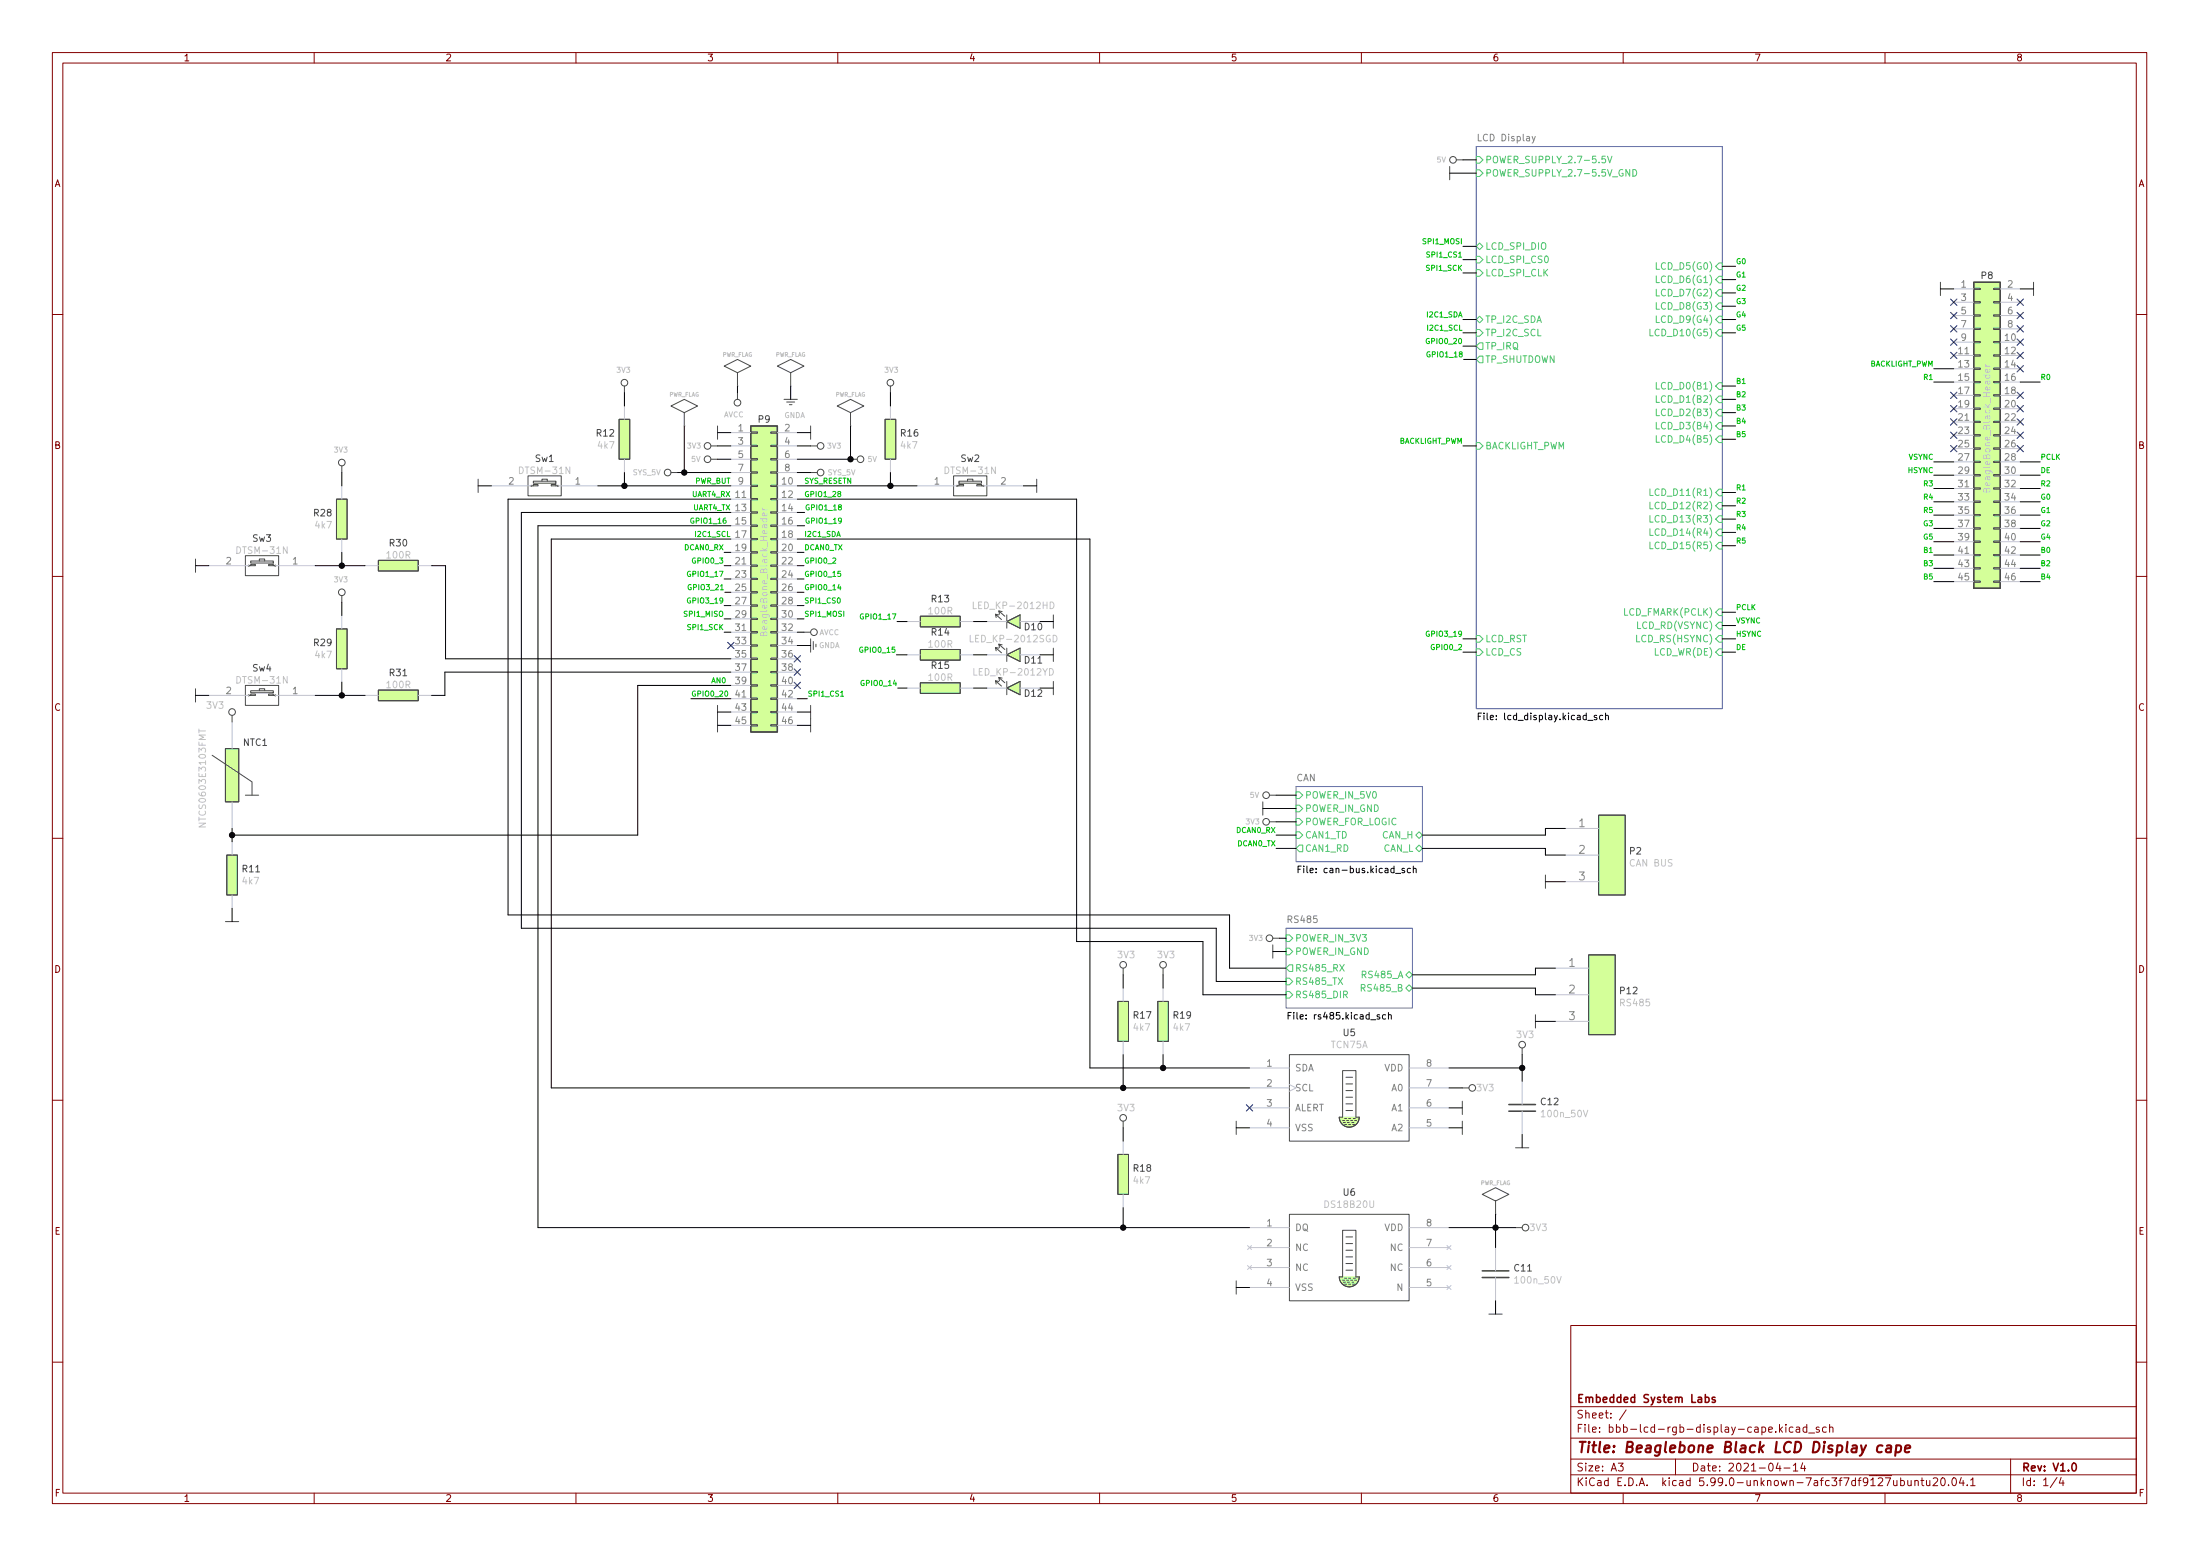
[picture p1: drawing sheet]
<svg xmlns="http://www.w3.org/2000/svg" width="420mm" height="297mm" viewBox="0 0 420 297" stroke-linecap="round" stroke-linejoin="round" font-family="sans-serif">
<g fill="none" stroke="#840000" stroke-width=".19">
<path d="M10 10h400v277h-400zM12 12h396v273h-396zM60 10v2M110 10v2M160 10v2M210 10v2M260 10v2M310 10v2M360 10v2M10 60h2M408 60h2M10 110h2"/>
<path d="M408 110h2M10 160h2M408 160h2M10 210h2M408 210h2M300 253h108v32h-108zM10 260h2M300 278.5h108M300 274.5h108M300 268.5h108M309.1 279.3h.9l-.5 .6 .4 .1v.7l-.2 .1-.6-.1M310.6 269.1l-1.3 2"/>
<path d="M320 278.5v3M339.1 273.3v.1M339.6 279.2l-.4 1.1h.9M339.9 271.9v1.5M339.9 279.8v1M340 272.8l.4 .6M340.4 272.4l-.5 .6M341.1 271.9v.2M341.1 272.4v1M342.4 272.5l-.4-.1-.3 .3 .2 .6h.5M342.5 279.7l.4-.4v1.5M343.1 272.5h.5l.1 .9"/>
<path d="M343.7 272.8h-.5a.29 .29 0 0 0-.2 .3 .29 .29 0 0 0 .2 .3l.5-.1M344.3 279.2l-.4 1.1h1M344.6 279.8v1M345.1 272.5l-.5-.1-.2 .3 .1 .6h.6M345.1 271.9v1.5M345.4 273.6h1.2M347.4 272.5l-.3-.1-.3 .2 .1 .2 .5 .2v.3h-.6M348.8 272.5l-.4-.1-.3 .3 .1 .6h.6M349.4 272.6l.2-.2 .4 .1 .1 .9M349.4 271.9v1.5M384 278.5v6.5M408 260h2"/>
<path d="M60 285v2M110 285v2M160 285v2M210 285v2M260 285v2M300 281.5h108M310 285v2M340.7 280.2h1.2M342.5 280.8h.9M360 285v2M364.4 282.6v.9l.4 .1 .2-.1M365 282.6v1"/>
<path d="M365.7 282.8l.2-.2 .4 .1 .1 .9M365.7 282.6v1M366.8 282.6h.6M367.1 282.1v1.3l.3 .2M367.9 282.6l.1 .9 .4 .1 .2-.1M368.6 282.6v1M369.2 282.3l.6-.2 .2 .2 .1 .2-1 1.1h1M370.9 282.2l.1-.1a.8 .8 0 0 1 .5 .8 .8 .8 0 0 1-.5 .7 1 1 0 0 1-.1-1.4zM372.1 283.5v.1M373 282.2l.1-.1a.8 .8 0 0 1 .6 .8 .8 .8 0 0 1-.6 .7 1 1 0 0 1-.1-1.4zM374.6 282l-.4 1.1h.9M374.9 282.6v1"/>
<path d="M375.7 283.5v.1M376.4 282.5l.4-.4v1.5M376.4 283.6h.8M392.9 282l-1.3 2M393.6 282l-.3 1.1h.9M394 282.6v1"/>
</g>
<path d="M325.7 266.8l.4-.1 .3 .3-.1 .6h-.6M327.5 266.8l-.3-.1-.2 .2v.2l.5 .2v.3h-.5M395.9 279.4l.1-.1a.8 .8 0 0 1 .6 .8 .8 .8 0 0 1-.6 .7 1 1 0 0 1-.1-1.4z" fill="none" stroke="#840000" stroke-width=".3"/>
<path d="M359.5 276a.66 .66 0 0 0-1 .3v.6l.1 .2h.8M360.4 276h.7v1.2M361.2 276.4l-.7 .1a.4 .4 0 0 0-.3 .3 .4 .4 0 0 0 .2 .4l.7-.1M362.2 276h.7l.2 .3-.1 .6a.66 .66 0 0 1-1 .2M362.2 275.9l-.3 2M363.8 276.6l1-.2-.1-.4-.5-.1-.3 .3-.1 .9h.8" fill="none" stroke="#840000" stroke-width=".4"/>
<g fill="#fff" stroke="#fff" stroke-width=".19">
<path d="M245.6 177.2h24.1v15.2h-24.1z"/>
<path d="M281.9 28h47v107.3h-47z"/>
<path d="M247.5 150.2h24.2v14.3h-24.2z"/>
</g>
<path d="M281.9 28h47v107.3h-47zM247.5 150.2h24.2v14.3h-24.2zM245.6 177.2h24.1v15.2h-24.1z" fill="none" stroke="#3d5bdf" stroke-width=".19"/>
<g fill="none" stroke="#000" stroke-width=".19">
<path d="M276.9 33.1h5M279.4 30.5h2.5M279.4 47h2.5M279.4 49.6h2.5M279.4 52.1h2.5M328.9 50.8h2.6M328.9 53.4h2.6M328.9 55.9h2.6M328.9 58.5h2.6M370.6 55.2h2.5M385.8 55.2h2.6M119.3 75v2.5"/>
<path d="M140.8 73.7v1.3M151 73.7v2.5M170.1 75v2.5M279.4 66.1h2.5M279.4 63.5h2.5M279.4 61h2.5M279.5 68.6h2.4M328.9 78.8h2.6M328.9 63.5h2.6M328.9 61h2.6M328.9 73.7h2.6M328.9 76.2h2.6"/>
<path d="M369.3 70.4h3.8M369.3 72.9h3.8M385.8 72.9h3.8M65.3 90.2v2.5M91.3 92.7h2.6M114.2 92.7h25.4M119.3 90.2v2.5M129.4 90.2h10.2M130.7 81.3v8.9M137 85.1h2.6M137 87.7h2.6M137 82.6h2.6"/>
<path d="M139.6 97.8h-40v79.4h132.7v10.2h13.3M139.6 95.3h-42.6v79.4h137.8v10.1h10.8M152.3 85.1h2.5M152.3 92.7h22.8M152.3 95.3h53.3v84.4h24.1v10.2h15.9M152.3 82.6h2.5M152.3 90.2h2.5M152.3 97.8h1.4M162.4 81.3v6.4h-10.1M170.1 90.2v2.5M195.5 92.7h2.5M279.4 85.1h2.5"/>
<path d="M328.9 83.9h2.6M328.9 94h2.6M328.9 96.6h2.6M328.9 81.3h2.6M328.9 99.1h2.6M369.3 98.3h3.8M369.3 88.2h3.8M369.3 90.7h3.8M369.3 93.3h3.8M369.3 95.8h3.8M385.8 98.3h3.8M385.8 88.2h3.8"/>
<path d="M385.8 90.7h3.8M385.8 93.3h3.8M385.8 95.8h3.8M37.3 108h2.6M60.2 108h9.5M65.3 105.4v2.6M65.3 115v2.5M82.4 108h2.7v17.8h54.5M138.3 108h1.3M138.3 118.1h1.3M138.3 115.6h1.3M138.3 105.4h1.3"/>
<path d="M138.3 110.5h1.3M138.4 113.1h1.2M139.6 102.9h-34.3v104.8h133.3M139.6 100.4h-36.9v134h135.9M152.3 108h1.2M152.3 102.9h55.9v101h30.4M152.3 113.1h1.2M152.3 118.1h1.2M152.3 115.6h1.2M152.3 100.4h1.4M152.3 105.4h1.2M152.3 110.5h1.2"/>
<path d="M171.3 118.7h1.9M185.9 118.7h2.6M198.6 118.7h2.6M328.9 104.2h2.6M328.9 116.9h2.6M328.9 119.4h2.6M328.9 101.6h2.6M369.3 111h3.8M369.3 100.9h3.8M369.3 106h3.8M369.3 103.4h3.8M369.3 108.5h3.8"/>
<path d="M385.8 111h3.8M385.8 100.9h3.8M385.8 106h3.8M385.8 103.4h3.8M385.8 108.5h3.8M37.3 132.8h2.6M60.2 132.8h9.5M65.3 130.2v2.6M132 133.4h7.6M137 135.9h2.6M137 138.5h2.6M138.3 120.7h1.3"/>
<path d="M139.6 128.3h-54.6v4.5h-2.6M139.6 130.8h-17.8v28.6h-77.5M152.3 133.4h1.9M152.3 135.9h2.5M152.3 120.7h1.2M152.3 123.2h2.5M152.3 138.5h2.5M171.2 125h2M171.4 131.4h1.8M185.9 131.4h2.6M185.9 125h2.6M198.6 131.4h2.6"/>
<path d="M198.6 125h2.6M279.4 122h2.5M279.4 124.5h2.5M282.3 136.7h.4M282.9 136.1h-.6v1.3M304.9 136.6h-.3l-.1 .1v.2l.4 .1v.3h-.4M306.1 136.6h-.4l-.2 .2 .1 .5h.5M306.6 136.7l.2-.1h.3l.1 .8M306.6 136.1v1.3M328.9 122h2.6M328.9 124.5h2.6M44.3 158.2v2.5"/>
<path d="M241.2 154.3h6.3M243.7 159.4h3.8M243.7 156.9h3.8M243.7 151.8h3.8M299 158.2h-3.9v1.2h-23.4M44.3 173.4v2.5M243.7 162h3.8M244.3 179.1h1.3M247.9 165.9h.4M248.5 165.3h-.6v1.3M268.2 165.8h-.3l-.2 .1 .1 .2 .4 .1v.3h-.5M269.4 165.8h-.4l-.2 .2 .1 .5h.5"/>
<path d="M269.9 165.9l.2-.1h.3l.1 .8M269.9 165.3v1.3M271.7 162h23.4v1.2h3.9M295.1 168.3h3.9M214.5 186.1v2.5M222.1 186.1v2.5M243.1 181.6h2.5M246 193.9h.4M246.6 193.3h-.6v1.2M264.6 193.8l-.3-.1-.3 .2 .1 .6h.5M265.2 193.8l.2-.1 .3 .1v.7M265.2 193.3v1.2"/>
<path d="M269.7 188.6h23.5v1.3h3.9M293.2 195h3.9M297.1 184.8h-3.9v1.3h-23.5M214.5 201.3v6.4M214.5 215.3v2.5M222.1 201.3v2.6M236.1 215.3h2.5M276.7 207.7h2.6M276.7 203.9h14M276.7 211.5h2.6M276.7 215.3h2.6M290.7 201.3v5.1"/>
<path d="M290.7 216.6v2.5M214.5 230.5v3.9M276.7 234.4h12.7M285.6 231.8v6.4M236.1 245.8h2.5M285.6 248.3v2.6"/>
</g>
<g fill="none" stroke="#48c16f" stroke-width=".19">
<path d="M281.9 32.4h.7l.6 .7-.6 .6h-.7zM281.9 29.9h.7l.6 .6-.6 .7h-.7zM306.6 29.8h-.6l-.1 .6 .2-.1 .4 .1 .1 .1v.5l-.2 .1-.5-.1M307 29.8l.4 1.3 .5-1.3M311.8 32.4a.64 .64 0 0 1 .8 .6 .64 .64 0 0 1-.8 .6zM281.9 47l.7-.6 .6 .6-.6 .7zM281.9 48.9h.7l.6 .7-.6 .6h-.7zM281.9 51.5h.7l.6 .6-.6 .6h-.7zM316.3 52.7v1.3h.6M316.3 50.1v1.3h.6M316.3 57.8v1.2h.6M316.3 55.2v1.3h.6"/>
<path d="M328.3 52.7h.6v1.3h-.6l-.6-.6zM328.3 50.2h.6v1.3h-.6l-.6-.7zM328.3 57.8h.6v1.3h-.6l-.6-.6zM328.3 55.3h.6v1.3h-.6l-.6-.7zM281.9 62.9h.7l.6 .6-.6 .7h-.7zM281.9 61l.7-.6 .6 .6-.6 .6zM282.6 68h.6v1.3h-.6l-.7-.7zM282.6 65.4h.6v1.3h-.6l-.7-.6zM315.1 62.8v1.3h.6M316.3 78.1v1.3h.6M316.3 75.5v1.3h.6M316.3 73v1.3h.6"/>
<path d="M316.3 60.3v1.3h.6M328.3 78.1h.6v1.3h-.6l-.6-.6zM328.3 75.6h.6v1.3h-.6l-.6-.7zM328.3 73.1h.6v1.2h-.6l-.6-.6zM328.3 60.4h.6v1.2h-.6l-.6-.6zM328.3 62.9h.6v1.3h-.6l-.6-.7zM281.9 84.5h.7l.6 .6-.6 .7h-.7zM315.1 98.4v1.3h.6M315.1 95.9v1.2h.6M315.1 93.3v1.3h.6M316.3 83.2v1.2h.6M316.3 80.6v1.3h.6"/>
<path d="M328.3 83.2h.6v1.3h-.6l-.6-.6zM328.3 80.7h.6v1.3h-.6l-.6-.7zM328.3 98.5h.6v1.2h-.6l-.6-.6zM328.3 95.9h.6v1.3h-.6l-.6-.6zM328.3 93.4h.6v1.3h-.6l-.6-.7zM315.1 100.9v1.3h.6M315.1 103.5v1.3h.6M328.3 101h.6v1.3h-.6l-.6-.7zM328.3 118.8h.6v1.3h-.6l-.6-.7zM328.3 103.5h.6v1.3h-.6l-.6-.6zM328.3 116.2h.6v1.3h-.6l-.6-.6zM281.9 121.3h.7l.6 .7-.6 .6h-.7z"/>
<path d="M281.9 123.9h.7l.6 .6-.6 .6h-.7zM328.3 123.9h.6v1.2h-.6l-.6-.6zM328.3 121.3h.6v1.3h-.6l-.6-.6zM247.5 153.7h.7l.6 .6-.6 .7h-.7zM247.5 151.2h.7l.6 .6-.6 .6h-.7zM247.5 158.8h.7l.6 .6-.6 .7h-.7zM247.5 156.2h.7l.6 .7-.6 .6h-.7zM270.4 159.4l.6-.6 .7 .6-.7 .7zM245.6 178.5h.7l.6 .6-.6 .6h-.7zM248.2 161.3h.6v1.3h-.6l-.7-.6zM270.4 162l.6-.7 .7 .7-.7 .6zM245.6 189.3h.7l.6 .6-.6 .6h-.7z"/>
<path d="M245.6 181h.7l.6 .6-.6 .7h-.7zM245.6 186.7h.7l.6 .7-.6 .6h-.7zM246.3 184.2h.6v1.3h-.6l-.7-.7zM255.9 184.1l.8 1.3M256.6 189.9l.6-.1 .1-.2v-.3l-.7-.1v1.3M256.7 184.1l-.8 1.3M256.9 189.9l.4 .6M268.5 186.1l.6-.6 .6 .6-.6 .6zM269.1 188l.6 .6-.6 .7-.6-.7z"/>
</g>
<path d="M293.2 26l-.4 1.2-.2 .1" fill="none" stroke="#848484" stroke-width=".19"/>
<g fill="none" stroke="#484848" stroke-width=".19">
<path d="M276.9 31.8v2.5M278.1 30.5h1.3M370.6 53.9v2.5M376.9 57.6h1.3v.2h-1.3zM376.9 55h1.3v.3h-1.3zM380.7 57.6h1.3v.2h-1.3zM380.7 55h1.3v.3h-1.3zM388.4 53.9v2.5M119.3 73.7v1.3M128.1 77.5l2.6-1.3 2.5 1.3-2.5 1.3zM130.7 78.8v2.5M138.3 69.9l2.5-1.3 2.6 1.3-2.6 1.3z"/>
<path d="M140.8 71.2v2.5M140.8 75v1.2M148.5 69.9l2.5-1.3 2.5 1.3-2.5 1.3zM149.7 76.2h2.6M150.2 76.7h1.6M150.7 77.3h.6M151 71.2v2.5M159.9 77.5l2.5-1.3 2.6 1.3-2.6 1.3zM162.4 78.8v2.5M170.1 73.7v1.3M376.9 77.9h1.3v.2h-1.3zM376.9 75.3h1.3v.3h-1.3z"/>
<path d="M376.9 72.8h1.3v.3h-1.3zM376.9 70.3h1.3v.2h-1.3zM376.9 67.7h1.3v.3h-1.3zM376.9 65.2h1.3v.2h-1.3zM376.9 62.6h1.3v.3h-1.3zM376.9 60.1h1.3v.3h-1.3zM380.7 77.9h1.3v.2h-1.3zM380.7 75.3h1.3v.3h-1.3zM380.7 72.8h1.3v.3h-1.3zM380.7 70.3h1.3v.2h-1.3zM380.7 67.7h1.3v.3h-1.3zM380.7 65.2h1.3v.2h-1.3z"/>
<path d="M380.7 62.6h1.3v.3h-1.3zM380.7 60.1h1.3v.3h-1.3zM64.3 95.3h2v7.6h-2zM65.3 88.9v1.3M91.3 91.5v2.5M100.8 90.8h6.4v3.9h-6.4zM101.5 92.7h1.2v-.2h-.8v.2M101.9 91.9h4.3v.3h-4.3zM103.5 91.9v-.4h1v.4M106.2 92.7v-.2h-.9v.2h1.3M118.2 80h2.1v7.7h-2.1zM128.1 90.2h1.3"/>
<path d="M135.8 85.1h1.2M135.8 87.7h1.2M137 81.3v2.6M143.4 97.7h1.3v.3h-1.3zM143.4 95.2h1.3v.2h-1.3zM143.4 92.6h1.3v.3h-1.3zM143.4 90.1h1.3v.2h-1.3zM143.4 87.5h1.3v.3h-1.3zM143.4 85h1.3v.3h-1.3zM143.4 82.5h1.3v.2h-1.3zM147.2 97.7h1.3v.3h-1.3zM147.2 95.2h1.3v.2h-1.3z"/>
<path d="M147.2 92.6h1.3v.3h-1.3zM147.2 90.1h1.3v.2h-1.3zM147.2 87.5h1.3v.3h-1.3zM147.2 85h1.3v.3h-1.3zM147.2 82.5h1.3v.2h-1.3zM154.8 81.3v2.6M154.8 85.1h1.3M154.8 90.2h1.3M162.4 87.7h1.3M169 80h2.1v7.7h-2.1zM182.1 90.8h6.4v3.9h-6.4zM182.8 92.7h1.2v-.2h-.9v.2"/>
<path d="M183.1 91.9h4.4v.3h-4.4zM184.8 91.9v-.4h1v.4M187.5 92.7v-.2h-.9v.2h1.2M198 91.5v2.5M376.9 98.2h1.3v.3h-1.3zM376.9 95.7h1.3v.2h-1.3zM376.9 93.1h1.3v.3h-1.3zM376.9 90.6h1.3v.2h-1.3zM376.9 88h1.3v.3h-1.3zM376.9 85.5h1.3v.3h-1.3zM376.9 83h1.3v.2h-1.3zM376.9 80.4h1.3v.3h-1.3z"/>
<path d="M380.7 98.2h1.3v.3h-1.3zM380.7 95.7h1.3v.2h-1.3zM380.7 93.1h1.3v.3h-1.3zM380.7 90.6h1.3v.2h-1.3zM380.7 88h1.3v.3h-1.3zM380.7 85.5h1.3v.3h-1.3zM380.7 83h1.3v.2h-1.3zM380.7 80.4h1.3v.3h-1.3zM37.3 106.7v2.6M46.9 106.1h6.3v3.8h-6.3zM47.5 108h1.3v-.3h-.9v.3M47.9 107.1h4.3v.4h-4.3z"/>
<path d="M49.5 107.1v-.4h1v.4M52.2 108v-.3h-.9v.3h1.3M65.3 113.7v1.3M72.3 107h7.6v2h-7.6zM143.4 118h1.3v.3h-1.3zM143.4 115.5h1.3v.2h-1.3zM143.4 112.9h1.3v.3h-1.3zM143.4 110.4h1.3v.3h-1.3zM143.4 107.9h1.3v.2h-1.3zM143.4 105.3h1.3v.3h-1.3zM143.4 102.8h1.3v.2h-1.3zM143.4 100.2h1.3v.3h-1.3z"/>
<path d="M147.2 118h1.3v.3h-1.3zM147.2 115.5h1.3v.2h-1.3zM147.2 112.9h1.3v.3h-1.3zM147.2 110.4h1.3v.3h-1.3zM147.2 107.9h1.3v.2h-1.3zM147.2 105.3h1.3v.3h-1.3zM147.2 102.8h1.3v.2h-1.3zM147.2 100.2h1.3v.3h-1.3zM175.8 117.6h7.6v2.1h-7.6zM190.1 117.3l.7 .1M190.2 117.9l-.1-.6 1.2 1M190.9 117.3l-.1-.7 1.1 1"/>
<path d="M192.3 118.7l2.5-1.3v2.5zM192.3 117.4v2.5M201.2 117.4v2.5M376.9 110.9h1.3v.3h-1.3zM376.9 108.4h1.3v.2h-1.3zM376.9 105.8h1.3v.3h-1.3zM376.9 103.3h1.3v.2h-1.3zM376.9 100.7h1.3v.3h-1.3zM380.7 110.9h1.3v.3h-1.3zM380.7 108.4h1.3v.2h-1.3zM380.7 105.8h1.3v.3h-1.3zM380.7 103.3h1.3v.2h-1.3z"/>
<path d="M380.7 100.7h1.3v.3h-1.3zM37.3 131.5v2.5M44.3 136.6v1.2M46.9 130.8h6.3v3.9h-6.3zM47.5 132.8h1.3v-.3h-.9v.3M47.9 131.9h4.3v.3h-4.3zM49.5 131.9v-.4h1v.4M52.2 132.8v-.3h-.9v.3h1.3M64.3 120.1h2v7.6h-2zM72.3 131.7h7.6v2.1h-7.6zM137 134.7v5M143.4 138.3h1.3v.3h-1.3z"/>
<path d="M143.4 135.8h1.3v.3h-1.3zM143.4 133.3h1.3v.2h-1.3zM143.4 130.7h1.3v.3h-1.3zM143.4 128.2h1.3v.2h-1.3zM143.4 125.6h1.3v.3h-1.3zM143.4 123.1h1.3v.3h-1.3zM143.4 120.6h1.3v.2h-1.3zM147.2 138.3h1.3v.3h-1.3zM147.2 135.8h1.3v.3h-1.3zM147.2 133.3h1.3v.2h-1.3zM147.2 130.7h1.3v.3h-1.3zM147.2 128.2h1.3v.2h-1.3z"/>
<path d="M147.2 125.6h1.3v.3h-1.3zM147.2 123.1h1.3v.3h-1.3zM147.2 120.6h1.3v.2h-1.3zM153.5 120.7h1.3M154.8 122v2.5M154.8 134.7v5M155.3 122.5v1.5M155.8 123v.5M175.8 124h7.6v2h-7.6zM175.8 130.3h7.6v2.1h-7.6zM190.1 123.6l.7 .1M190.1 130l.7 .1"/>
<path d="M190.2 124.2l-.1-.6 1.2 1M190.2 130.6l-.1-.6 1.2 1M190.9 123.6l-.1-.6 1.1 1M190.9 130l-.1-.7 1.1 1M192.3 125l2.5-1.3v2.6zM192.3 131.4l2.5-1.3v2.5zM192.3 123.7v2.6M192.3 130.1v2.5M201.2 123.7v2.6M201.2 130.1v2.5M40.5 144.2l7.6 5.1v2.5M43.1 142.9h2.5v10.2h-2.5z"/>
<path d="M46.9 151.8h2.5M241.2 153.1v2.5M242.4 151.8h1.3M242.4 156.9h1.3M305.3 155.6h5.1v15.3h-5.1zM43.1 175.9h2.5M43.3 163.2h2v7.7h-2zM243.1 179.1h1.2M295.1 167v2.6M213.5 191.2h2v7.6h-2zM214.5 184.8v1.3M221.1 191.2h2v7.6h-2z"/>
<path d="M222.1 184.8v1.3M243.1 180.4v2.5M293.2 193.7v2.6M303.4 182.3h5.1v15.2h-5.1zM214.5 214v1.3M236.1 214v2.6M246.3 201.3h22.8v16.5h-22.8zM256.4 204.4h2.6v8.9h.6a1.9 1.9 0 0 1-1.9 1.9 1.9 1.9 0 0 1-1.9-1.9h.6zM256.4 213.9h.4M256.5 214.3h.4M256.8 214.7h.4M256.8 213.5h.4"/>
<path d="M257 212h1.3M257 210.7h1.3M257 209.5h1.3M257 208.2h1.3M257 206.9h1.3M257 205.6h1.3M257.2 213.9h.4M257.3 214.3h.4M257.6 214.7h.3M257.6 213.5h.3M257.9 213.9h.4M258.2 214.3h.4"/>
<path d="M258.3 214.7h.4M258.4 213.5h.4M258.7 213.9h.4M279.3 207.7h1.2M279.3 210.2v2.6M279.3 214v2.6M289.4 219.1h2.6M290.7 200.1v1.2M213.5 220.4h2v7.6h-2zM246.3 231.8h22.8v16.5h-22.8zM256.4 234.9h2.6v8.8h.6a1.9 1.9 0 0 1-1.9 2 1.9 1.9 0 0 1-1.9-2h.6zM257 239.9h1.3"/>
<path d="M257 238.7h1.3M257 237.4h1.3M257 236.1h1.3M283.1 228l2.5-1.3 2.6 1.3-2.6 1.3zM285.6 229.3v2.5M289.4 234.4h1.3M236.1 244.5v2.6M256.4 244.4h.4M256.5 244.8h.4M256.8 245.1h.4M256.8 244h.4M257 242.5h1.3"/>
<path d="M257 241.2h1.3M257.2 244.4h.4M257.3 244.8h.4M257.6 245.1h.3M257.6 244h.3M257.9 244.4h.4M258.2 244.8h.4M258.3 245.1h.4M258.4 244h.4M258.7 244.4h.4M284.4 250.9h2.5"/>
<circle cx="277.5" cy="30.5" r=".63"/>
<circle cx="119.3" cy="73.1" r=".63"/>
<circle cx="140.8" cy="76.9" r=".63"/>
<circle cx="170.1" cy="73.1" r=".63"/>
<circle cx="65.3" cy="88.3" r=".63"/>
<circle cx="101.5" cy="92.7" r=".1"/>
<circle cx="106.6" cy="92.7" r=".1"/>
<circle cx="127.5" cy="90.2" r=".63"/>
<circle cx="135.1" cy="85.1" r=".63"/>
<circle cx="135.1" cy="87.7" r=".63"/>
<circle cx="156.7" cy="90.2" r=".63"/>
<circle cx="156.7" cy="85.1" r=".63"/>
<circle cx="164.3" cy="87.7" r=".63"/>
<circle cx="182.8" cy="92.7" r=".1"/>
<circle cx="187.8" cy="92.7" r=".1"/>
<circle cx="47.5" cy="108" r=".1"/>
<circle cx="52.6" cy="108" r=".1"/>
<circle cx="65.3" cy="113.1" r=".63"/>
<circle cx="44.3" cy="135.9" r=".63"/>
<circle cx="47.5" cy="132.8" r=".1"/>
<circle cx="52.6" cy="132.8" r=".1"/>
<circle cx="155.4" cy="120.7" r=".63"/>
<circle cx="241.8" cy="156.9" r=".63"/>
<circle cx="241.8" cy="151.8" r=".63"/>
<circle cx="242.4" cy="179.1" r=".63"/>
<circle cx="214.5" cy="184.2" r=".63"/>
<circle cx="222.1" cy="184.2" r=".63"/>
<circle cx="290.7" cy="199.4" r=".63"/>
<circle cx="214.5" cy="213.4" r=".63"/>
<circle cx="281.2" cy="207.7" r=".63"/>
<circle cx="291.3" cy="234.4" r=".63"/>
</g>
<g fill="none" stroke="#babcdd" stroke-width=".19">
<path d="M373.1 55.2h3.8M373.1 57.7h3.8M382 55.2h3.8M382 57.7h3.8M119.3 77.5v2.5M140.8 73.7h.1M151 73.7h.1M170.1 77.5v2.5M373.1 65.3h3.8M373.1 67.9h3.8M373.1 70.4h3.8M373.1 72.9h3.8"/>
<path d="M373.1 75.5h3.8M373.1 78h3.8M373.1 60.2h3.8M373.1 62.8h3.8M382 65.3h3.8M382 67.9h3.8M382 70.4h3.8M382 72.9h3.8M382 75.5h3.8M382 78h3.8M382 60.2h3.8M382 62.8h3.8"/>
<path d="M65.3 92.7v2.6M93.9 92.7h7.6M106.6 92.7h7.6M119.3 87.7v2.5M130.7 81.3h.1M139.6 92.7h3.8M139.6 82.6h3.8M139.6 95.3h3.8M139.6 97.8h3.8M139.6 85.1h3.8M139.6 87.7h3.8M139.6 90.2h3.8"/>
<path d="M148.5 92.7h3.8M148.5 82.6h3.8M148.5 95.3h3.8M148.5 97.8h3.8M148.5 85.1h3.8M148.5 87.7h3.8M148.5 90.2h3.8M162.4 81.3h.1M170.1 87.7v2.5M175.1 92.7h7.7M187.8 92.7h7.7M373.1 80.6h3.8"/>
<path d="M373.1 83.1h3.8M373.1 85.6h3.8M373.1 88.2h3.8M373.1 90.7h3.8M373.1 93.3h3.8M373.1 95.8h3.8M373.1 98.3h3.8M382 80.6h3.8M382 83.1h3.8M382 85.6h3.8M382 88.2h3.8M382 90.7h3.8"/>
<path d="M382 93.3h3.8M382 95.8h3.8M382 98.3h3.8M39.9 108h7.6M52.6 108h7.6M65.3 102.9v2.5M65.3 117.5v2.6M69.7 108h2.6M79.9 108h2.5M139.6 100.4h3.8M139.6 102.9h3.8M139.6 105.4h3.8"/>
<path d="M139.6 108h3.8M139.6 110.5h3.8M139.6 113.1h3.8M139.6 115.6h3.8M139.6 118.1h3.8M148.5 100.4h3.8M148.5 102.9h3.8M148.5 105.4h3.8M148.5 108h3.8M148.5 110.5h3.8M148.5 113.1h3.8M148.5 115.6h3.8"/>
<path d="M148.5 118.1h3.8M173.2 118.7h2.6M183.4 118.7h2.5M188.5 118.7h3.8M194.8 118.7h3.8M373.1 100.9h3.8M373.1 103.4h3.8M373.1 106h3.8M373.1 108.5h3.8M373.1 111h3.8M382 100.9h3.8M382 103.4h3.8"/>
<path d="M382 106h3.8M382 108.5h3.8M382 111h3.8M39.9 132.8h7.6M44.3 137.8v5.1M52.6 132.8h7.6M65.3 127.7v2.5M69.7 132.8h2.6M79.9 132.8h2.5M139.6 120.7h3.8M139.6 123.2h3.8M139.6 125.8h3.8"/>
<path d="M139.6 128.3h3.8M139.6 130.8h3.8M139.6 133.4h3.8M139.6 135.9h3.8M139.6 138.5h3.8M148.5 120.7h3.8M148.5 123.2h3.8M148.5 125.8h3.8M148.5 128.3h3.8M148.5 130.8h3.8M148.5 133.4h3.8M148.5 135.9h3.8"/>
<path d="M148.5 138.5h3.8M173.2 125h2.6M173.2 131.4h2.6M183.4 125h2.5M183.4 131.4h2.5M188.5 125h3.8M188.5 131.4h3.8M194.8 125h3.8M194.8 131.4h3.8M44.3 153.1v5.1M299 158.2h6.3M44.3 160.7v2.5"/>
<path d="M44.3 170.9v2.5M299 163.2h6.3M299 168.3h6.3M214.5 188.6v2.6M214.5 198.8v2.5M222.1 188.6v2.6M222.1 198.8v2.5M297.1 184.8h6.3M297.1 189.9h6.3M297.1 195h6.3M214.5 217.8v2.6M238.6 203.9h7.7"/>
<path d="M238.6 207.7h7.7M238.6 211.5h7.7M238.6 215.3h7.7M246.3 207l1.2 .7-1.2 .6M269.1 203.9h7.6M269.1 207.7h7.6M269.1 211.5h7.6M269.1 215.3h7.6M290.7 206.4v4.5M290.7 212.1v4.5M214.5 228v2.5M238.3 237.8l.7 .7"/>
<path d="M238.6 234.4h7.7M238.6 238.2h7.7M239 237.8l-.7 .7M269.1 234.4h7.6M269.1 238.2h7.6M276.4 237.8l.7 .7M277.1 237.8l-.7 .7M285.6 231.8h.1M285.6 238.2v4.4M238.3 241.6l.7 .8M238.6 242h7.7M238.6 245.8h7.7"/>
<path d="M239 241.6l-.7 .8M269.1 242h7.6M269.1 245.8h7.6M276.4 245.4l.7 .8M276.4 241.6l.7 .8M277.1 245.4l-.7 .8M277.1 241.6l-.7 .8M285.6 243.9v4.4"/>
</g>
<g fill="#d4ff99" stroke="#d4ff99" stroke-width=".19">
<path d="M143.4 81.3h5.1v58.4h-5.1z"/>
<path d="M213.5 220.4h2v7.6h-2z"/>
<path d="M213.5 191.2h2v7.6h-2z"/>
<path d="M192.3 125l2.5-1.3v2.6z"/>
<path d="M192.3 131.4l2.5-1.3v2.5z"/>
<path d="M169 80h2.1v7.7h-2.1z"/>
<path d="M118.2 80h2.1v7.7h-2.1z"/>
<path d="M255.8 213.3h1.9v1.9a1.91 1.91 0 0 1-1.9-1.9z"/>
<path d="M257.7 213.3h1.9a1.91 1.91 0 0 1-1.9 1.9z"/>
<path d="M305.3 155.6h5.1v15.3h-5.1z"/>
<path d="M376.9 53.9h5.1v58.4h-5.1z"/>
<path d="M303.4 182.3h5.1v15.2h-5.1z"/>
<path d="M255.8 243.7h1.9v2a1.91 1.91 0 0 1-1.9-2z"/>
<path d="M257.7 243.7h1.9a1.91 1.91 0 0 1-1.9 2z"/>
<path d="M175.8 124h7.6v2h-7.6z"/>
<path d="M192.3 118.7l2.5-1.3v2.5z"/>
<path d="M175.8 117.6h7.6v2.1h-7.6z"/>
<path d="M221.1 191.2h2v7.6h-2z"/>
<path d="M175.8 130.3h7.6v2.1h-7.6z"/>
<path d="M64.3 120.1h2v7.6h-2z"/>
<path d="M72.3 107h7.6v2h-7.6z"/>
<path d="M43.1 142.9h2.5v10.2h-2.5z"/>
<path d="M72.3 131.7h7.6v2.1h-7.6z"/>
<path d="M43.3 163.2h2v7.7h-2z"/>
<path d="M64.3 95.3h2v7.6h-2z"/>
</g>
<path d="M376.9 53.9h5.1v58.4h-5.1zM143.4 81.3h5.1v58.4h-5.1z" fill="none" stroke="#484848" stroke-width=".25"/>
<g fill="none" stroke="#c2c2c2" stroke-width=".19">
<path d="M379.2 69.5l.2 .4M379.2 69.9h.9M380 70.5l.1 .4-.2 .2-.6-.1v-.5h.2l.1 .6M145.7 97l.2 .3M145.7 97.3h.8M146.4 97.9l.1 .4-.2 .2-.6-.1v-.5h.3l.1 .6M379.4 93.5l.2-.3 .3 .1 .2 .1v.5h-1.3l.1-.6 .4 .1 .1 .5M185.9 114.9v1.3h.6M200.6 114.9a.64 .64 0 0 1 .7 .7 .64 .64 0 0 1-.7 .6zM38 139.2v.7M145.8 120.9l.3-.3 .3 .1 .1 .2v.5h-1.3l.1-.7 .5 .1v.6M185.3 121.3v1.2h.6"/>
<path d="M186 127.6v1.3h.6M200.4 127.6a.64 .64 0 0 1 .8 .7 .64 .64 0 0 1-.8 .6zM201.1 121.3a.64 .64 0 0 1 .8 .6 .64 .64 0 0 1-.8 .6zM38 157.1h1.3l-1.3 .8h1.3"/>
</g>
<path d="M288.2 212.1h5M288.2 210.9h5M283.1 243.9h5.1M283.1 242.6h5.1" fill="none" stroke="#484848" stroke-width=".3"/>
<g fill="none" stroke="#00c200" stroke-width=".19">
<path d="M273 48.1l-.5 .1a.42 .42 0 0 0 .5 .5l-.1 .3h-.4M272.9 64.7a.45 .45 0 0 0-.5 .4 .45 .45 0 0 0 .6 .4v-.3h-.2M273.1 67.2a.45 .45 0 0 0-.6 .5 .45 .45 0 0 0 .6 .3v-.3h-.2M132.5 98.9a.45 .45 0 0 0-.6 .5 .45 .45 0 0 0 .6 .4v-.3h-.2M160.2 94.2l-.2-.1v-.2h.5v.2l-.5 .3 .2 .4 .4-.2-.2-.4M160.3 96.8l-.2-.2 .1-.2h.4l.1 .3-.6 .3 .2 .4 .4-.2-.2-.4M160.7 99.3l-.2 .2h-.3v-.5l.3-.1 .2 .2v.6l-.2 .1-.3 .1M131.8 109.1a.45 .45 0 0 0-.5 .5 .45 .45 0 0 0 .6 .4v-.4h-.2M131.8 114.2a.45 .45 0 0 0-.5 .4 .45 .45 0 0 0 .6 .4v-.3h-.2M132 111.6a.45 .45 0 0 0-.6 .5 .45 .45 0 0 0 .6 .4v-.3h-.2M160.2 111.5l-.2 .8h.6M160.5 109.1h-.5v.4h.5v.5h-.5"/>
<path d="M164.9 117.2a.45 .45 0 0 0-.6 .5 .45 .45 0 0 0 .6 .4v-.3h-.2M138.5 132l.1-.1a.49 .49 0 0 1 .4 .5 .49 .49 0 0 1-.4 .5l-.2-.4zM160.5 132.9h.6M164.7 123.6a.45 .45 0 0 0-.5 .4 .45 .45 0 0 0 .6 .4v-.3h-.2M165 129.9a.45 .45 0 0 0-.6 .5 .45 .45 0 0 0 .6 .4v-.3h-.2M272.9 120.5a.45 .45 0 0 0-.5 .5 .45 .45 0 0 0 .6 .4v-.3h-.2"/>
</g>
<g fill="none" stroke="#000084" stroke-width=".19">
<path d="M372.5 57.1l1.2 1.2M372.5 59.6l1.2 1.2M373.7 57.1l-1.2 1.2M373.7 59.6l-1.2 1.2M385.2 59.6l1.2 1.2M385.2 57.1l1.2 1.2M386.4 59.6l-1.2 1.2M386.4 57.1l-1.2 1.2M372.5 62.2l1.2 1.2M372.5 74.9l1.2 1.2M372.5 77.4l1.2 1.2M372.5 79.9l1.2 1.3"/>
<path d="M372.5 67.2l1.2 1.3M372.5 64.7l1.2 1.2M373.7 77.4l-1.2 1.2M373.7 79.9l-1.2 1.3M373.7 74.9l-1.2 1.2M373.7 67.2l-1.2 1.3M373.7 64.7l-1.2 1.2M373.7 62.2l-1.2 1.2M385.2 64.7l1.2 1.2M385.2 79.9l1.2 1.3M385.2 67.2l1.2 1.3M385.2 69.8l1.2 1.2"/>
<path d="M385.2 74.9l1.2 1.2M385.2 77.4l1.2 1.2M385.2 62.2l1.2 1.2M386.4 64.7l-1.2 1.2M386.4 79.9l-1.2 1.3M386.4 67.2l-1.2 1.3M386.4 69.8l-1.2 1.2M386.4 74.9l-1.2 1.2M386.4 77.4l-1.2 1.2M386.4 62.2l-1.2 1.2M372.5 85l1.2 1.2M372.5 82.5l1.2 1.2"/>
<path d="M373.7 85l-1.2 1.2M373.7 82.5l-1.2 1.2M385.2 82.5l1.2 1.2M385.2 85l1.2 1.2M386.4 82.5l-1.2 1.2M386.4 85l-1.2 1.2M139 122.6l1.2 1.2M140.2 122.6l-1.2 1.2M151.7 125.2l1.2 1.2M151.7 130.2l1.2 1.3M151.7 127.7l1.2 1.2M152.9 125.2l-1.2 1.2"/>
<path d="M152.9 130.2l-1.2 1.3M152.9 127.7l-1.2 1.2M238 210.9l1.2 1.2M239.2 210.9l-1.2 1.2"/>
</g>
<g fill="#000" stroke="#000" stroke-width=".19">
<circle cx="119.3" cy="92.7" r=".51"/>
<circle cx="130.7" cy="90.2" r=".51"/>
<circle cx="162.4" cy="87.7" r=".51"/>
<circle cx="170.1" cy="92.7" r=".51"/>
<circle cx="65.3" cy="108" r=".51"/>
<circle cx="65.3" cy="132.8" r=".51"/>
<circle cx="44.3" cy="159.4" r=".51"/>
<circle cx="214.5" cy="207.7" r=".51"/>
<circle cx="222.1" cy="203.9" r=".51"/>
<circle cx="290.7" cy="203.9" r=".51"/>
<circle cx="214.5" cy="234.4" r=".51"/>
<circle cx="285.6" cy="234.4" r=".51"/>
</g>
<text font-size="2.8" fill="#840000" x="301" y="277.3">Title: Beaglebone Black LCD Display cape</text>
<g font-size="2.1" fill="#848484">
<text x="301.5" y="157.9">1</text>
<text x="301.5" y="163">2</text>
<text x="301.5" y="168.1">3</text>
<text x="299.6" y="184.6">1</text>
<text x="299.6" y="189.6">2</text>
<text x="299.6" y="194.7">3</text>
</g>
<g font-size="2.1" fill="#840000">
<text x="301" y="267.8">Embedded System Labs</text>
<text x="301" y="273.5">File: bbb-lcd-rgb-display-cape.kicad_sch</text>
<text x="301" y="270.8">Sheet: /</text>
<text x="301" y="280.9">Size: A3</text>
<text x="323" y="280.9">Date: 2021-04-14</text>
<text x="386" y="280.9">Rev: V1.0</text>
<text x="301" y="283.7">KiCad E.D.A. kicad 5.99.0-unknown-7afc3f7df9~127~ubuntu20.04.1</text>
<text x="386" y="283.7">Id: 1/4</text>
</g>
<g font-size="1.8" fill="#840000">
<text x="35" y="11.7">1</text>
<text x="85" y="11.7">2</text>
<text x="135" y="11.7">3</text>
<text x="185" y="11.7">4</text>
<text x="235" y="11.7">5</text>
<text x="285" y="11.7">6</text>
<text x="335" y="11.7">7</text>
<text x="385" y="11.7">8</text>
<text x="10.3" y="35.7">A</text>
<text x="408.3" y="35.7">A</text>
<text x="10.3" y="85.7">B</text>
<text x="408.3" y="85.7">B</text>
<text x="10.3" y="135.7">C</text>
<text x="408.3" y="135.7">C</text>
<text x="10.3" y="185.7">D</text>
<text x="408.3" y="185.7">D</text>
<text x="10.4" y="235.7">E</text>
<text x="408.4" y="235.7">E</text>
<text x="10.4" y="285.7">F</text>
<text x="35" y="286.7">1</text>
<text x="85" y="286.7">2</text>
<text x="135" y="286.7">3</text>
<text x="185" y="286.7">4</text>
<text x="235" y="286.7">5</text>
<text x="285" y="286.7">6</text>
<text x="335" y="286.7">7</text>
<text x="385" y="286.7">8</text>
<text x="408.4" y="285.7">F</text>
</g>
<g font-size="1.8" fill="#848484">
<text x="282.5" y="27">LCD Display</text>
<text x="374.5" y="54.9">1</text>
<text x="374.5" y="57.4">3</text>
<text x="374.5" y="60">5</text>
<text x="383.4" y="54.9">2</text>
<text x="383.4" y="57.4">4</text>
<text x="383.4" y="60">6</text>
<text x="374.5" y="62.5">7</text>
<text x="374.5" y="65.1">9</text>
<text x="382.9" y="65.1">10</text>
<text x="383.4" y="62.5">8</text>
<text x="374" y="67.6">11</text>
<text x="374" y="70.1">13</text>
<text x="382.9" y="67.6">12</text>
<text x="382.9" y="70.1">14</text>
<text x="374" y="72.7">15</text>
<text x="374" y="75.2">17</text>
<text x="374" y="77.8">19</text>
<text x="382.9" y="72.7">16</text>
<text x="382.9" y="75.2">18</text>
<text x="382.9" y="77.8">20</text>
<text x="141" y="82.3">1</text>
<text x="149.9" y="82.3">2</text>
<text x="374" y="80.3">21</text>
<text x="374" y="82.8">23</text>
<text x="382.9" y="80.3">22</text>
<text x="382.9" y="82.8">24</text>
<text x="141" y="84.9">3</text>
<text x="141" y="87.4">5</text>
<text x="141" y="90">7</text>
<text x="149.9" y="84.9">4</text>
<text x="149.9" y="87.4">6</text>
<text x="149.9" y="90">8</text>
<text x="374" y="85.4">25</text>
<text x="374" y="87.9">27</text>
<text x="382.9" y="85.4">26</text>
<text x="382.9" y="87.9">28</text>
<text x="97.2" y="92.5">2</text>
<text x="109.9" y="92.5">1</text>
<text x="140.5" y="95">11</text>
<text x="141" y="92.5">9</text>
<text x="149.4" y="92.5">10</text>
<text x="149.4" y="95">12</text>
<text x="178.5" y="92.5">1</text>
<text x="191.2" y="92.5">2</text>
<text x="374" y="90.5">29</text>
<text x="374" y="93">31</text>
<text x="374" y="95.5">33</text>
<text x="382.9" y="90.5">30</text>
<text x="382.9" y="93">32</text>
<text x="382.9" y="95.5">34</text>
<text x="140.5" y="97.6">13</text>
<text x="140.5" y="100.1">15</text>
<text x="149.4" y="97.6">14</text>
<text x="149.4" y="100.1">16</text>
<text x="374" y="98.1">35</text>
<text x="374" y="100.6">37</text>
<text x="382.9" y="98.1">36</text>
<text x="382.9" y="100.6">38</text>
<text x="43.2" y="107.7">2</text>
<text x="55.9" y="107.7">1</text>
<text x="140.5" y="102.7">17</text>
<text x="140.5" y="105.2">19</text>
<text x="140.5" y="107.7">21</text>
<text x="149.4" y="102.7">18</text>
<text x="149.4" y="105.2">20</text>
<text x="149.4" y="107.7">22</text>
<text x="374" y="103.2">39</text>
<text x="374" y="105.7">41</text>
<text x="382.9" y="103.2">40</text>
<text x="382.9" y="105.7">42</text>
<text x="140.5" y="110.3">23</text>
<text x="140.5" y="112.8">25</text>
<text x="149.4" y="110.3">24</text>
<text x="149.4" y="112.8">26</text>
<text x="374" y="108.2">43</text>
<text x="374" y="110.8">45</text>
<text x="382.9" y="108.2">44</text>
<text x="382.9" y="110.8">46</text>
<text x="140.5" y="115.4">27</text>
<text x="140.5" y="117.9">29</text>
<text x="149.4" y="115.4">28</text>
<text x="149.4" y="117.9">30</text>
<text x="140.5" y="120.4">31</text>
<text x="140.5" y="123">33</text>
<text x="140.5" y="125.5">35</text>
<text x="149.4" y="120.4">32</text>
<text x="149.4" y="123">34</text>
<text x="149.4" y="125.5">36</text>
<text x="140.5" y="128.1">37</text>
<text x="140.5" y="130.6">39</text>
<text x="149.4" y="128.1">38</text>
<text x="149.4" y="130.6">40</text>
<text x="43.2" y="132.5">2</text>
<text x="55.9" y="132.5">1</text>
<text x="140.5" y="133.1">41</text>
<text x="140.5" y="135.7">43</text>
<text x="149.4" y="133.1">42</text>
<text x="149.4" y="135.7">44</text>
<text x="140.5" y="138.2">45</text>
<text x="149.4" y="138.2">46</text>
<text x="247.5" y="149.1">CAN</text>
<text x="246" y="176.2">RS485</text>
<text x="242" y="203.6">1</text>
<text x="272.4" y="203.6">8</text>
<text x="242" y="207.4">2</text>
<text x="247.3" y="204.5">SDA</text>
<text x="247.3" y="208.3">SCL</text>
<text x="264.4" y="204.5">VDD</text>
<text x="265.8" y="208.3">A0</text>
<text x="272.4" y="207.4">7</text>
<text x="242" y="211.2">3</text>
<text x="242" y="215">4</text>
<text x="247.3" y="212.1">ALERT</text>
<text x="247.3" y="215.9">VSS</text>
<text x="265.8" y="215.9">A2</text>
<text x="265.8" y="212.1">A1</text>
<text x="272.4" y="215">5</text>
<text x="272.4" y="211.2">6</text>
<text x="242" y="234.1">1</text>
<text x="242" y="237.9">2</text>
<text x="247.3" y="235">DQ</text>
<text x="247.3" y="238.8">NC</text>
<text x="264.4" y="235">VDD</text>
<text x="265.5" y="238.8">NC</text>
<text x="272.4" y="237.9">7</text>
<text x="272.4" y="234.1">8</text>
<text x="242" y="241.7">3</text>
<text x="242" y="245.5">4</text>
<text x="247.3" y="242.6">NC</text>
<text x="265.5" y="242.6">NC</text>
<text x="272.4" y="245.5">5</text>
<text x="272.4" y="241.7">6</text>
<text x="247.3" y="246.4">VSS</text>
<text x="266.8" y="246.4">N</text>
</g>
<g font-size="1.8" fill="#48c16f">
<text x="283.6" y="33.7">POWER_SUPPLY_2.7-5.5V_GND</text>
<text x="283.6" y="31.2">POWER_SUPPLY_2.7-5.5V</text>
<text x="283.6" y="47.7">LCD_SPI_DIO</text>
<text x="283.6" y="50.2">LCD_SPI_CS0</text>
<text x="283.6" y="52.7">LCD_SPI_CLK</text>
<text x="316.9" y="51.5">LCD_D5(G0)</text>
<text x="316.9" y="54">LCD_D6(G1)</text>
<text x="316.9" y="59.1">LCD_D8(G3)</text>
<text x="316.9" y="56.6">LCD_D7(G2)</text>
<text x="283.6" y="64.2">TP_I2C_SCL</text>
<text x="283.6" y="61.6">TP_I2C_SDA</text>
<text x="315.9" y="64.2">LCD_D10(G5)</text>
<text x="316.9" y="61.6">LCD_D9(G4)</text>
<text x="283.6" y="69.3">TP_SHUTDOWN</text>
<text x="283.6" y="66.7">TP_IRQ</text>
<text x="317" y="76.9">LCD_D1(B2)</text>
<text x="317" y="74.3">LCD_D0(B1)</text>
<text x="317" y="82">LCD_D3(B4)</text>
<text x="317" y="79.4">LCD_D2(B3)</text>
<text x="283.6" y="85.8">BACKLIGHT_PWM</text>
<text x="317" y="84.5">LCD_D4(B5)</text>
<text x="316" y="94.7">LCD_D11(R1)</text>
<text x="316" y="99.7">LCD_D13(R3)</text>
<text x="316" y="97.2">LCD_D12(R2)</text>
<text x="316" y="102.3">LCD_D14(R4)</text>
<text x="316" y="104.8">LCD_D15(R5)</text>
<text x="310.3" y="117.5">LCD_FMARK(PCLK)</text>
<text x="283.6" y="122.6">LCD_RST</text>
<text x="283.6" y="125.1">LCD_CS</text>
<text x="312.8" y="120.1">LCD_RD(VSYNC)</text>
<text x="312.8" y="122.6">LCD_RS(HSYNC)</text>
<text x="316.1" y="125.1">LCD_WR(DE)</text>
<text x="249.2" y="155">POWER_IN_GND</text>
<text x="249.2" y="152.4">POWER_IN_5V0</text>
<text x="249.2" y="160.1">CAN1_TD</text>
<text x="249.2" y="157.5">POWER_FOR_LOGIC</text>
<text x="263.9" y="160.1">CAN_H</text>
<text x="249.2" y="162.6">CAN1_RD</text>
<text x="264.1" y="162.6">CAN_L</text>
<text x="247.3" y="179.7">POWER_IN_3V3</text>
<text x="247.3" y="185.5">RS485_RX</text>
<text x="247.3" y="182.3">POWER_IN_GND</text>
<text x="247.3" y="190.5">RS485_DIR</text>
<text x="247.3" y="188">RS485_TX</text>
<text x="260.4" y="189.3">RS485_B</text>
<text x="260.4" y="186.7">RS485_A</text>
</g>
<g font-size="1.8" fill="#454750">
<text x="378.4" y="53.2">P8</text>
<text x="114" y="83.3">R12</text>
<text x="144.8" y="80.7">P9</text>
<text x="172.1" y="83.3">R16</text>
<text x="102.2" y="88.2">Sw1</text>
<text x="183.5" y="88.2">Sw2</text>
<text x="60" y="98.6">R28</text>
<text x="48.3" y="103.4">Sw3</text>
<text x="74.5" y="104.3">R30</text>
<text x="178" y="115">R13</text>
<text x="60" y="123.3">R29</text>
<text x="178" y="121.3">R14</text>
<text x="195.7" y="120.3">D10</text>
<text x="48.3" y="128.2">Sw4</text>
<text x="74.5" y="129.1">R31</text>
<text x="178" y="127.7">R15</text>
<text x="195.7" y="126.7">D11</text>
<text x="195.7" y="133">D12</text>
<text x="46.5" y="142.4">NTC1</text>
<text x="46.4" y="166.5">R11</text>
<text x="311.3" y="163.1">P2</text>
<text x="309.5" y="189.8">P12</text>
<text x="216.5" y="194.4">R17</text>
<text x="224.2" y="194.4">R19</text>
<text x="256.6" y="197.8">U5</text>
<text x="294.3" y="211">C12</text>
<text x="216.5" y="223.7">R18</text>
<text x="256.6" y="228.3">U6</text>
<text x="289.3" y="242.7">C11</text>
</g>
<g font-size="1.8" fill="#c2c2c2">
<text x="114.2" y="85.6">4k7</text>
<text x="172.1" y="85.6">4k7</text>
<text x="99.6" y="90.5">DTSM-31N</text>
<text x="180.9" y="90.5">DTSM-31N</text>
<text x="380.1" y="93.3" transform="rotate(-90 380.1 93.3)">BeagleBone_Black_Header</text>
<text x="60.3" y="100.9">4k7</text>
<text x="45.6" y="105.7">DTSM-31N</text>
<text x="74" y="106.6">100R</text>
<text x="177.5" y="117.3">100R</text>
<text x="186.5" y="116.3">LED_KP-2012HD</text>
<text x="60.3" y="125.6">4k7</text>
<text x="146.6" y="120.7" transform="rotate(-90 146.6 120.7)">BeagleBone_Black_Header</text>
<text x="177.5" y="123.6">100R</text>
<text x="185.9" y="122.6">LED_KP-2012SGD</text>
<text x="45.6" y="130.5">DTSM-31N</text>
<text x="74" y="131.4">100R</text>
<text x="177.5" y="130">100R</text>
<text x="186.6" y="129">LED_KP-2012YD</text>
<text x="39.5" y="135.3">3V3</text>
<text x="39.3" y="157.4" transform="rotate(-90 39.3 157.4)">NTCS0603E3103FMT</text>
<text x="311.3" y="165.4">CAN BUS</text>
<text x="46.4" y="168.8">4k7</text>
<text x="213.5" y="182.9">3V3</text>
<text x="221.1" y="182.9">3V3</text>
<text x="216.6" y="196.8">4k7</text>
<text x="224.2" y="196.8">4k7</text>
<text x="309.5" y="192.1">RS485</text>
<text x="254.2" y="200.1">TCN75A</text>
<text x="289.7" y="198.2">3V3</text>
<text x="282.1" y="208.3">3V3</text>
<text x="213.5" y="212.1">3V3</text>
<text x="294.7" y="213.3">100n_50V</text>
<text x="216.6" y="226">4k7</text>
<text x="253.2" y="230.6">DS18B20U</text>
<text x="292.2" y="235">3V3</text>
<text x="289.6" y="245">100n_50V</text>
</g>
<g font-size="1.8">
<text x="283.3" y="137.5">File: lcd_display.kicad_sch</text>
<text x="249.2" y="166.7">File: can-bus.kicad_sch</text>
<text x="247" y="194.6">File: rs485.kicad_sch</text>
</g>
<g font-size="1.4" fill="#c2c2c2">
<text x="274.4" y="31">5V</text>
<text x="117.8" y="71.1">3V3</text>
<text x="169" y="71.1">3V3</text>
<text x="138.2" y="79.7">AVCC</text>
<text x="149.7" y="79.8">GNDA</text>
<text x="63.9" y="86.4">3V3</text>
<text x="131.3" y="85.6">3V3</text>
<text x="132" y="88.2">5V</text>
<text x="158.1" y="85.6">3V3</text>
<text x="165.7" y="88.2">5V</text>
<text x="120.9" y="90.7">SYS_5V</text>
<text x="63.9" y="111.2">3V3</text>
<text x="156.3" y="123.7">GNDA</text>
<text x="156.4" y="121.2">AVCC</text>
<text x="238.7" y="152.3">5V</text>
<text x="238" y="157.4">3V3</text>
<text x="238.6" y="179.6">3V3</text>
</g>
<g font-size="1.4" fill="#00c200">
<text x="272" y="46.6">SPI1_MOSI</text>
<text x="272.7" y="51.7">SPI1_SCK</text>
<text x="272.9" y="49.1">SPI1_CS1</text>
<text x="331.5" y="50.4">G0</text>
<text x="331.5" y="53">G1</text>
<text x="331.5" y="58">G3</text>
<text x="331.5" y="55.5">G2</text>
<text x="272.7" y="60.6">I2C1_SDA</text>
<text x="272.8" y="65.7">GPIO0_20</text>
<text x="272.9" y="63.1">I2C1_SCL</text>
<text x="331.5" y="63.1">G5</text>
<text x="331.5" y="60.6">G4</text>
<text x="272.9" y="68.2">GPIO1_18</text>
<text x="356.9" y="70">BACKLIGHT_PWM</text>
<text x="331.5" y="73.3">B1</text>
<text x="331.5" y="75.8">B2</text>
<text x="367.5" y="72.5">R1</text>
<text x="389.6" y="72.5">R0</text>
<text x="331.5" y="80.9">B4</text>
<text x="331.5" y="78.4">B3</text>
<text x="331.5" y="83.4">B5</text>
<text x="267" y="84.7">BACKLIGHT_PWM</text>
<text x="364.5" y="87.7">VSYNC</text>
<text x="389.6" y="87.7">PCLK</text>
<text x="132.2" y="94.9">UART4_RX</text>
<text x="132.7" y="92.3">PWR_BUT</text>
<text x="153.5" y="92.3">SYS_RESETN</text>
<text x="153.5" y="94.9">GPIO1_28</text>
<text x="158.1" y="90.7">SYS_5V</text>
<text x="331.5" y="93.6">R1</text>
<text x="364.4" y="90.3">HSYNC</text>
<text x="367.5" y="92.8">R3</text>
<text x="367.5" y="95.4">R4</text>
<text x="389.6" y="90.3">DE</text>
<text x="389.6" y="92.8">R2</text>
<text x="389.6" y="95.4">G0</text>
<text x="132.4" y="99.9">GPIO1_16</text>
<text x="132.4" y="97.4">UART4_TX</text>
<text x="153.7" y="99.9">GPIO1_19</text>
<text x="153.7" y="97.4">GPIO1_18</text>
<text x="331.5" y="96.1">R2</text>
<text x="331.5" y="98.7">R3</text>
<text x="331.5" y="101.2">R4</text>
<text x="367.5" y="100.4">G3</text>
<text x="367.5" y="97.9">R5</text>
<text x="389.6" y="100.4">G2</text>
<text x="389.6" y="97.9">G1</text>
<text x="130.8" y="105">DCAN0_RX</text>
<text x="132.5" y="107.6">GPIO0_3</text>
<text x="133.1" y="102.5">I2C1_SCL</text>
<text x="153.5" y="107.6">GPIO0_2</text>
<text x="153.5" y="105">DCAN0_TX</text>
<text x="153.5" y="102.5">I2C1_SDA</text>
<text x="331.5" y="103.8">R5</text>
<text x="367.5" y="103">G5</text>
<text x="367.5" y="105.5">B1</text>
<text x="389.6" y="103">G4</text>
<text x="389.6" y="105.5">B0</text>
<text x="131.7" y="110.1">GPIO1_17</text>
<text x="131.8" y="112.6">GPIO3_21</text>
<text x="153.5" y="112.6">GPIO0_14</text>
<text x="153.5" y="110.1">GPIO0_15</text>
<text x="367.5" y="108.1">B3</text>
<text x="367.5" y="110.6">B5</text>
<text x="389.6" y="110.6">B4</text>
<text x="389.6" y="108.1">B2</text>
<text x="130.9" y="117.7">SPI1_MISO</text>
<text x="131.7" y="115.2">GPIO3_19</text>
<text x="153.5" y="117.7">SPI1_MOSI</text>
<text x="153.5" y="115.2">SPI1_CS0</text>
<text x="164.7" y="118.2">GPIO1_17</text>
<text x="331.5" y="116.5">PCLK</text>
<text x="331.5" y="119">VSYNC</text>
<text x="131.6" y="120.3">SPI1_SCK</text>
<text x="164.6" y="124.6">GPIO0_15</text>
<text x="272.8" y="121.5">GPIO3_19</text>
<text x="273.6" y="124.1">GPIO0_2</text>
<text x="331.5" y="124.1">DE</text>
<text x="331.5" y="121.5">HSYNC</text>
<text x="135.8" y="130.4">AN0</text>
<text x="164.9" y="130.9">GPIO0_14</text>
<text x="132" y="133">GPIO0_20</text>
<text x="154.2" y="133">SPI1_CS1</text>
<text x="236.2" y="159">DCAN0_RX</text>
<text x="236.4" y="161.5">DCAN0_TX</text>
</g>
<g font-size="1.1" fill="#c2c2c2">
<text x="137.9" y="68.1">PWR_FLAG</text>
<text x="148" y="68.1">PWR_FLAG</text>
<text x="127.7" y="75.7">PWR_FLAG</text>
<text x="159.5" y="75.7">PWR_FLAG</text>
<text x="282.6" y="226.2">PWR_FLAG</text>
</g>
</svg>
